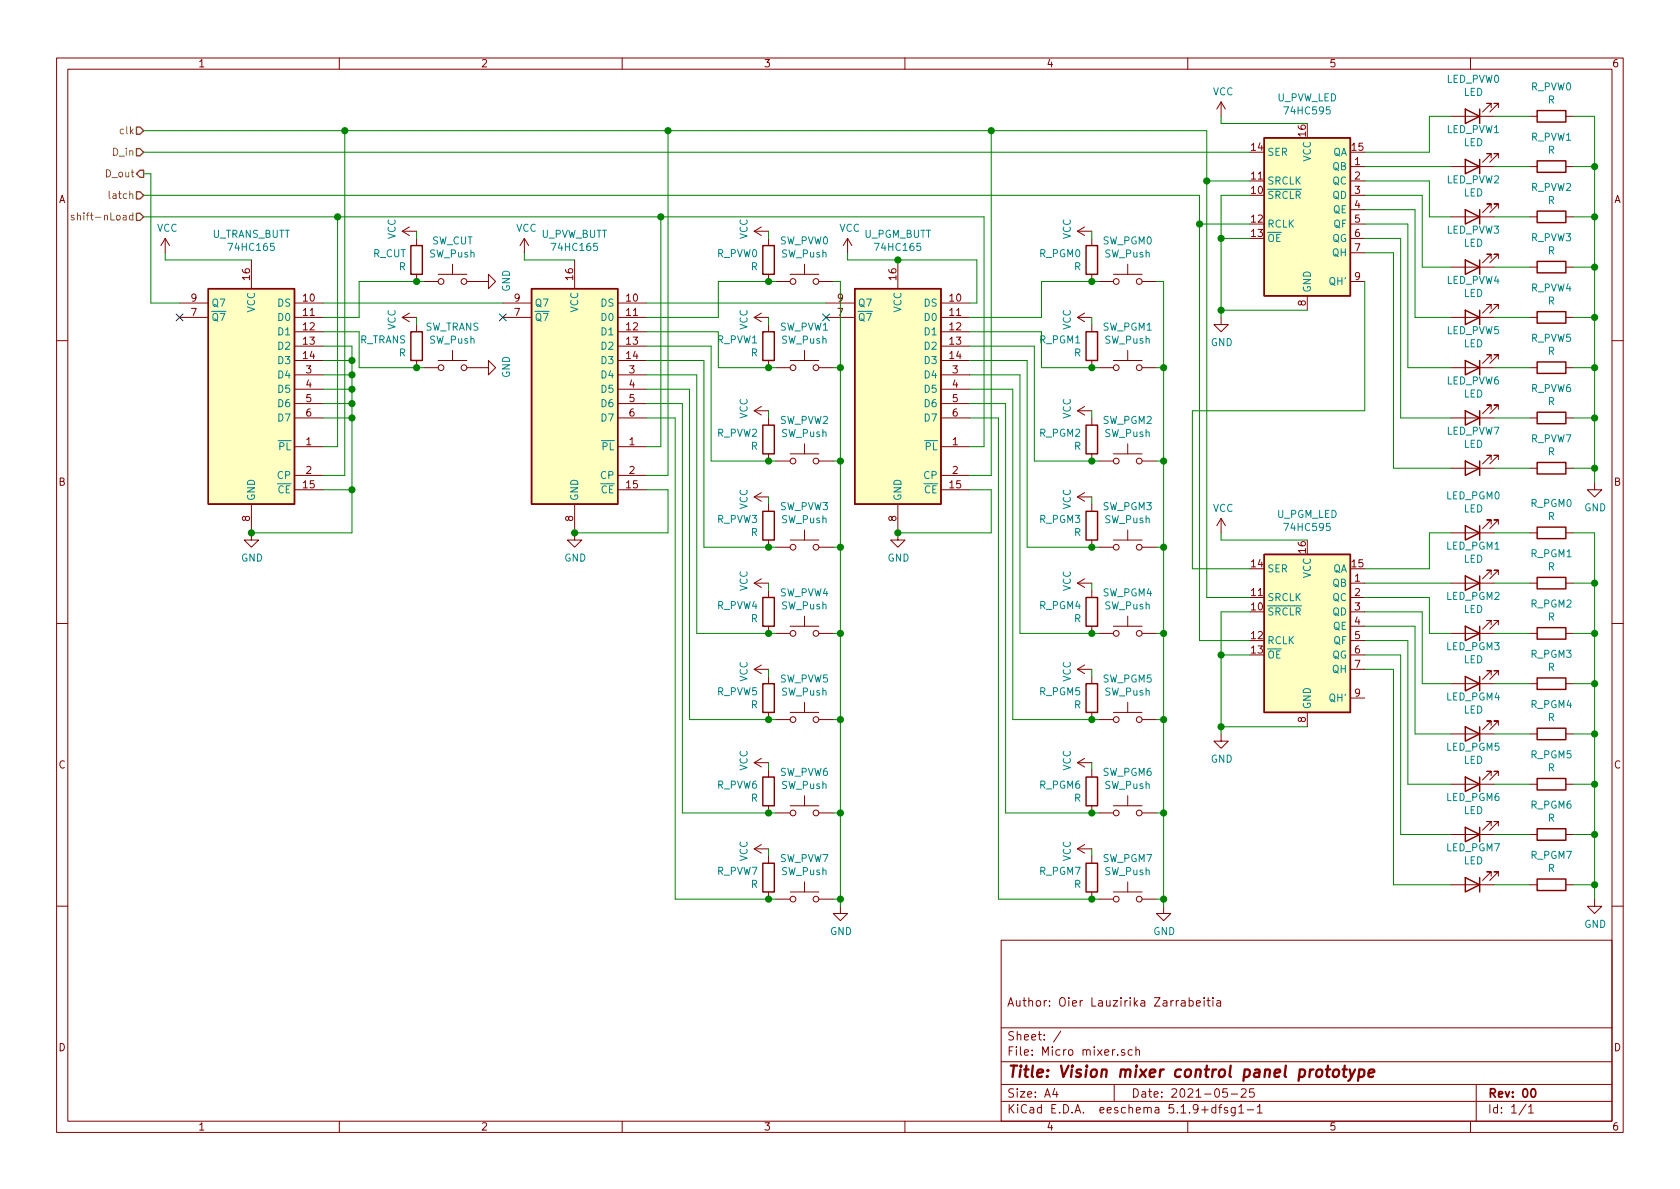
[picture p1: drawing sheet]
<svg xmlns="http://www.w3.org/2000/svg" width="297mm" height="210mm" viewBox="0 0 297 210" stroke-linecap="round" stroke-linejoin="round" font-family="sans-serif">
<g fill="none" stroke="#840000" stroke-width=".18">
<path d="M10 10.3h277v189.9h-277zM12 12.2h273v186.1h-273zM60 10.3v1.9M110 10.3v1.9M160 10.3v1.9M210 10.3v1.9M215.9 18v2.6M215.9 18l-.8 1.3M215.9 18l.8 1.3M260 10.3v1.9M263.7 19v-.7h-.8h.8l-1.6 1.5M264.9 19v-.7h-.7h.7l-1.5 1.5"/>
<path d="M238.8 29.5h2.5M238.8 32h2.5M238.8 34.5h2.5M238.8 37.1h2.5M238.8 39.6h2.5M256.5 29.5h7.7M256.5 20.6h7.7M256.5 38.3h7.7M263.7 27.9v-.7h-.8h.8l-1.6 1.5M263.7 36.8v-.7h-.8h.8l-1.6 1.5M264.9 27.9v-.7h-.7h.7l-1.5 1.5M264.9 36.8v-.7h-.7h.7l-1.5 1.5"/>
<path d="M270.5 29.5h1.3M270.5 20.6h1.3M270.5 38.3h1.3M276.9 29.5h1.2M276.9 20.6h1.2M276.9 38.3h1.2M29.2 42.2l-.8 1.2M29.2 42.2v2.5M29.2 42.2l.8 1.2M31.7 53.6h5.1M31.7 56.1h5.1M44.4 46v5"/>
<path d="M52.1 53.6h5M52.1 56.1h5M52.1 58.7h5M71.1 56.1h2.6M71.1 40.9h2.6M71.1 40.9l1.3 .8M71.1 56.1l1.3 .8M72.4 40.1l-1.3 .8M72.4 55.4l-1.3 .7M73.7 42.2v1.2M73.7 48.5v1.3M73.7 57.4v1.3"/>
<path d="M74.9 49.8h2.6M77.5 48.5h5M80 46.7v1.8M82.5 49.8h3.9v-1.3l1.2 1.3-1.2 1.2v-1.2M88.9 53.6h5.1M88.9 56.1h5.1M92.7 42.2l-.8 1.2M92.7 42.2v2.5M92.7 42.2l.8 1.2M101.6 46v5M109.2 53.6h5.1M109.2 56.1h5.1"/>
<path d="M109.2 58.7h5.1M133.3 56.1h2.6M133.3 40.9l1.3 .8M133.3 40.9h2.6M133.3 56.1l1.3 .8M134.6 40.1l-1.3 .8M134.6 55.4l-1.3 .7M135.9 42.2v1.2M135.9 48.5v1.3M135.9 57.4v1.3M137.2 49.8h2.5M139.7 48.5h5.1"/>
<path d="M142.2 46.7v1.8M144.8 49.8h2.5M146 53.6h5.1M146 56.1h5.1M149.9 42.2l-.8 1.2M149.9 42.2v2.5M149.9 42.2l.7 1.2M158.7 46v5M166.4 53.6h5M166.4 56.1h5M166.4 58.7h5M190.5 56.1h2.5"/>
<path d="M190.5 40.9h2.5M190.5 40.9l1.3 .8M190.5 56.1l1.3 .8M191.8 40.1l-1.3 .8M191.8 55.4l-1.3 .7M193 42.2v1.2M193 48.5v1.3M193 57.4v1.3M194.3 49.8h2.5M196.8 48.5h5.1M199.4 46.7v1.8M201.9 49.8h2.6"/>
<path d="M215.9 56.1v1.3h1.3l-1.3 1.3-1.3-1.3h1.3M231.1 52.3v2.6M238.8 42.2h2.5M238.8 44.7h2.5M238.8 49.8h2.5M256.5 56.1h7.7M256.5 47.2h7.7M263.7 54.6v-.8h-.8h.8l-1.6 1.6M263.7 45.7v-.7h-.8h.8l-1.6 1.5M264.9 54.6v-.8h-.7h.7l-1.5 1.6M264.9 45.7v-.7h-.7h.7l-1.5 1.5M270.5 56.1h1.3"/>
<path d="M270.5 47.2h1.3M276.9 56.1h1.2M276.9 47.2h1.2M10 60.2h2M52.1 79h5M52.1 61.2h5M52.1 63.7h5M52.1 66.3h5M52.1 68.8h5M52.1 71.4h5M52.1 73.9h5M73.7 63.7v1.3"/>
<path d="M74.9 65h2.6M77.5 63.7h5M80 62v1.7M82.5 65h3.9v-1.3l1.2 1.3-1.2 1.3v-1.3M109.2 79h5.1M109.2 61.2h5.1M109.2 63.7h5.1M109.2 66.3h5.1M109.2 68.8h5.1M109.2 71.4h5.1M109.2 73.9h5.1M133.3 72.6l1.3 .8"/>
<path d="M133.3 72.6h2.6M134.6 71.9l-1.3 .7M135.9 63.7v1.3M135.9 73.9v1.3M137.2 65h2.5M139.7 63.7h5.1M142.2 62v1.7M142.2 78.5v1.8M144.8 65h2.5M166.4 79h5M166.4 61.2h5M166.4 63.7h5"/>
<path d="M166.4 66.3h5M166.4 68.8h5M166.4 71.4h5M166.4 73.9h5M190.5 72.6h2.5M190.5 72.6l1.3 .8M191.8 71.9l-1.3 .7M193 63.7v1.3M193 73.9v1.3M194.3 65h2.5M196.8 63.7h5.1M199.4 62v1.7"/>
<path d="M199.4 78.5v1.8M201.9 65h2.6M256.5 73.9h7.7M256.5 65h7.7M263.7 72.4v-.8h-.8h.8l-1.6 1.5M263.7 63.5v-.8h-.8h.8l-1.6 1.6M264.9 72.4v-.8h-.7h.7l-1.5 1.5M264.9 63.5v-.8h-.7h.7l-1.5 1.6M270.5 73.9h1.3M270.5 65h1.3M276.9 73.9h1.2M276.9 65h1.2"/>
<path d="M285 60.2h2M44.4 89.1v6.4h1.3l-1.3 1.3-1.2-1.3h1.2M52.1 86.6h5M52.1 84.1h5M101.6 89.1v6.4h1.3l-1.3 1.3-1.3-1.3h1.3M109.2 86.6h5.1M109.2 84.1h5.1M133.3 87.9h2.6M133.3 87.9l1.3 .7M134.6 87.1l-1.3 .8M135.9 80.3v1.2M135.9 89.1v1.3"/>
<path d="M135.9 95.5v1.3M137.2 81.5h2.5M137.2 96.8h2.5M139.7 80.3h5.1M139.7 95.5h5.1M142.2 93.7v1.8M144.8 81.5h2.5M144.8 96.8h2.5M158.7 89.1v6.4h1.3l-1.3 1.3-1.2-1.3h1.2M166.4 86.6h5M166.4 84.1h5M190.5 87.9h2.5"/>
<path d="M190.5 87.9l1.3 .7M191.8 87.1l-1.3 .8M193 80.3v1.2M193 89.1v1.3M193 95.5v1.3M194.3 81.5h2.5M194.3 96.8h2.5M196.8 80.3h5.1M196.8 95.5h5.1M199.4 93.7v1.8M201.9 81.5h2.6M201.9 96.8h2.6"/>
<path d="M215.9 91.7l-.8 1.3M215.9 91.7v2.5M215.9 91.7l.8 1.3M256.5 94.2h7.7M256.5 82.8h7.7M263.7 92.7v-.8h-.8h.8l-1.6 1.6M263.7 81.3v-.8h-.8h.8l-1.6 1.5M264.9 92.7v-.8h-.7h.7l-1.5 1.6M264.9 81.3v-.8h-.7h.7l-1.5 1.5M270.5 94.2h1.3M270.5 82.8h1.3M276.9 94.2h1.2"/>
<path d="M276.9 82.8h1.2M281.9 85.3v1.3h1.3l-1.3 1.3-1.2-1.3h1.2M10 110.3h2M133.3 103.1h2.6M133.3 103.1l1.3 .8M133.3 118.4h2.6M133.3 118.4l1.3 .7M134.6 102.4l-1.3 .7M134.6 117.6l-1.3 .8M135.9 104.4v1.3M135.9 110.7v1.3M135.9 119.6v1.3"/>
<path d="M137.2 112h2.5M139.7 110.7h5.1M142.2 109v1.7M144.8 112h2.5M190.5 103.1h2.5M190.5 118.4h2.5M190.5 118.4l1.3 .7M190.5 103.1l1.3 .8M191.8 117.6l-1.3 .8M191.8 102.4l-1.3 .7M193 104.4v1.3M193 110.7v1.3"/>
<path d="M193 119.6v1.3M194.3 112h2.5M196.8 110.7h5.1M199.4 109v1.7M201.9 112h2.6M238.8 103.1h2.5M238.8 110.7h2.5M238.8 118.4h2.5M238.8 105.7h2.5M238.8 108.2h2.5M238.8 113.3h2.5M238.8 115.8h2.5"/>
<path d="M256.5 103.1h7.7M256.5 112h7.7M263.7 119.4v-.8h-.8h.8l-1.6 1.5M263.7 110.5v-.8h-.8h.8l-1.6 1.5M263.7 101.6v-.8h-.8h.8l-1.6 1.6M264.9 119.4v-.8h-.7h.7l-1.5 1.5M264.9 110.5v-.8h-.7h.7l-1.5 1.5M264.9 101.6v-.8h-.7h.7l-1.5 1.6M270.5 103.1h1.3M270.5 112h1.3M276.9 103.1h1.2M276.9 112h1.2"/>
<path d="M285 110.3h2M133.3 134.9l1.3 .7M133.3 134.9h2.6M134.6 134.1l-1.3 .8M135.9 126v1.2M135.9 136.1v1.3M137.2 127.2h2.5M139.7 126h5.1M142.2 124.2v1.8M144.8 127.2h2.5M190.5 134.9h2.5M190.5 134.9l1.3 .7"/>
<path d="M191.8 134.1l-1.3 .8M193 126v1.2M193 136.1v1.3M194.3 127.2h2.5M196.8 126h5.1M199.4 124.2v1.8M201.9 127.2h2.6M215.9 129.8v1.3h1.3l-1.3 1.2-1.3-1.2h1.3M231.1 126v2.5M238.8 123.4h2.5M256.5 138.7h7.7M256.5 129.8h7.7"/>
<path d="M256.5 120.9h7.7M263.7 137.2v-.8h-.8h.8l-1.6 1.5M263.7 128.3v-.8h-.8h.8l-1.6 1.5M264.9 137.2v-.8h-.7h.7l-1.5 1.5M264.9 128.3v-.8h-.7h.7l-1.5 1.5M270.5 138.7h1.3M270.5 129.8h1.3M270.5 120.9h1.3M276.9 138.7h1.2M276.9 129.8h1.2M276.9 120.9h1.2M133.3 150.1h2.6"/>
<path d="M133.3 150.1l1.3 .8M134.6 149.3l-1.3 .8M135.9 142.5v1.3M135.9 151.4v1.2M135.9 157.7v1.3M137.2 143.8h2.5M137.2 159h2.5M139.7 142.5h5.1M139.7 157.7h5.1M142.2 140.7v1.8M142.2 156v1.7M144.8 143.8h2.5"/>
<path d="M144.8 159h2.5M190.5 150.1h2.5M190.5 150.1l1.3 .8M191.8 149.3l-1.3 .8M193 142.5v1.3M193 151.4v1.2M193 157.7v1.3M194.3 143.8h2.5M194.3 159h2.5M196.8 142.5h5.1M196.8 157.7h5.1M199.4 140.7v1.8"/>
<path d="M199.4 156v1.7M201.9 143.8h2.6M201.9 159h2.6M256.5 156.5h7.7M256.5 147.6h7.7M263.7 154.9v-.7h-.8h.8l-1.6 1.5M263.7 146v-.7h-.8h.8l-1.6 1.5M264.9 154.9v-.7h-.7h.7l-1.5 1.5M264.9 146v-.7h-.7h.7l-1.5 1.5M270.5 156.5h1.3M270.5 147.6h1.3M276.9 156.5h1.2"/>
<path d="M276.9 147.6h1.2M281.9 159v1.3h1.3l-1.3 1.2-1.2-1.2h1.2M10 160.2h2M148.6 160.3v1.2h1.3l-1.3 1.3-1.3-1.3h1.3M177 166.3h108v32h-108zM205.7 160.3v1.2h1.3l-1.3 1.3-1.2-1.3h1.2M208.9 177h.6v.9M209.5 177.3l-.5 .1-.2 .2 .2 .3 .5-.1M210.3 177l.4-.1 .3 .3-.1 .6-.2 .1-.4-.1M210.3 176.4v1.5M211.5 177.4l.7-.1v-.3l-.4-.1-.3 .2 .1 .7h.6M212.9 176.4v.2"/>
<path d="M212.9 176.9v1M213.4 176.9h.6M213.6 176.4v1.3l.4 .2M214.5 176.4v.2M214.5 176.9v1M215.2 177h.5l.1 .9M215.8 177.3l-.5 .1-.2 .2 .1 .2 .1 .1 .5-.1M285 160.2h2M60 198.3v1.9M110 198.3v1.9M160 198.3v1.9M177 194.8h108"/>
<path d="M177 191.8h108M177 187.8h108M177 181.8h108M186.5 192.5l-.4 1h1M186.8 193v1M187.6 182.3l-1.3 2M197 191.8v3M198.8 185.7l-.3-.1-.2 .2v.2l.5 .2v.3h-.5M200.2 185.7l-.4-.1-.3 .3v.6l.3 .1 .4-.1M200.8 185.7l.2-.1 .4 .1 .1 .9M200.8 185.1v1.5M210 198.3v1.9"/>
<path d="M215 195.9l-.5-.1-.3 .3 .1 .6 .2 .1 .5-.1M215 195.3v1.5M215.5 195.8h.5M216 195.3l-.3 .2v1.3M217 192.5h-.7l-.1 .7 .2-.1 .5 .1 .1 .2v.5l-.2 .1-.6-.1M217 195.9l-.3-.1-.2 .2v.3l.5 .1v.3h-.5M217.7 193.5h1.1M218.4 195.8v1.2l-.3 .3h-.3M218.4 195.9l-.4-.1-.3 .3 .1 .6h.6M219 195.8l.5-.5v1.5M219 196.8h.9M219.5 192.7l.2-.2h.3l.3 .2v.3v.2l-.9 .8h.9"/>
<path d="M220.5 196.3h1.2M221.7 192.5h-.7l-.1 .7 .2-.1 .5 .1 .2 .2-.1 .5-.2 .1-.6-.1M222.3 195.8l.4-.5v1.5M222.3 196.8h.9M260 198.3v1.9M261 191.8v6.5M269.8 195.2l-1.2 2M270.3 195.8l.4-.5v1.5M270.3 196.8h.8"/>
<circle cx="78" cy="49.8" r=".51"/>
<circle cx="82" cy="49.8" r=".51"/>
<circle cx="140.2" cy="49.8" r=".51"/>
<circle cx="144.3" cy="49.8" r=".51"/>
<circle cx="197.4" cy="49.8" r=".51"/>
<circle cx="201.4" cy="49.8" r=".51"/>
<circle cx="78" cy="65" r=".51"/>
<circle cx="82" cy="65" r=".51"/>
<circle cx="140.2" cy="65" r=".51"/>
<circle cx="144.3" cy="65" r=".51"/>
<circle cx="197.4" cy="65" r=".51"/>
<circle cx="201.4" cy="65" r=".51"/>
<circle cx="140.2" cy="81.5" r=".51"/>
<circle cx="140.2" cy="96.8" r=".51"/>
<circle cx="144.3" cy="81.5" r=".51"/>
<circle cx="144.3" cy="96.8" r=".51"/>
<circle cx="197.4" cy="96.8" r=".51"/>
<circle cx="197.4" cy="81.5" r=".51"/>
<circle cx="201.4" cy="81.5" r=".51"/>
<circle cx="201.4" cy="96.8" r=".51"/>
<circle cx="140.2" cy="112" r=".51"/>
<circle cx="144.3" cy="112" r=".51"/>
<circle cx="197.4" cy="112" r=".51"/>
<circle cx="201.4" cy="112" r=".51"/>
<circle cx="140.2" cy="127.2" r=".51"/>
<circle cx="144.3" cy="127.2" r=".51"/>
<circle cx="197.4" cy="127.2" r=".51"/>
<circle cx="201.4" cy="127.2" r=".51"/>
<circle cx="140.2" cy="143.8" r=".51"/>
<circle cx="140.2" cy="159" r=".51"/>
<circle cx="144.3" cy="143.8" r=".51"/>
<circle cx="144.3" cy="159" r=".51"/>
<circle cx="197.4" cy="159" r=".51"/>
<circle cx="197.4" cy="143.8" r=".51"/>
<circle cx="201.4" cy="159" r=".51"/>
<circle cx="201.4" cy="143.8" r=".51"/>
</g>
<path d="M270.9 192.6l.1-.1a.81 .81 0 0 1 .6 .6 .81 .81 0 0 1-.3 .8l-.1 .1a.8 .8 0 0 1-.6-.6 .8 .8 0 0 1 .3-.8z" fill="none" stroke="#840000" stroke-width=".3"/>
<path d="M234.4 189.1h.8M235.8 189.3a.54 .54 0 0 1 .6-.2 .54 .54 0 0 1 .4 .4l-.1 .6a.56 .56 0 0 1-.5 .4 .56 .56 0 0 1-.6-.4zM237.4 189.1h.8M237.8 188.4l-.3 1.8 .1 .1 .4 .1M238.6 189.1l.3 1.3M239.6 189.1l-.9 1.8-.3 .2M240.3 189.2a.68 .68 0 0 1 .9 .1v.8a.66 .66 0 0 1-1 .2M240.4 189.1l-.3 2M242 189.8l1-.2-.1-.4h-.7l-.3 1 .3 .2 .6-.1" fill="none" stroke="#840000" stroke-width=".41"/>
<g fill="none" stroke="#840000" stroke-width=".25">
<path d="M259.1 19.3l2.5 1.3-2.5 1.2zM261.6 19.3v2.5M271.8 19.6h5.1v2h-5.1zM223.5 24.4h15.3v27.9h-15.3zM259.1 28.2l2.5 1.3-2.5 1.2zM259.1 37.1l2.5 1.2-2.5 1.3zM261.6 28.2v2.5M261.6 37.1v2.5M271.8 37.3h5.1v2.1h-5.1zM271.8 28.4h5.1v2.1h-5.1zM36.8 51h15.3v38.1h-15.3zM72.6 43.4h2.1v5.1h-2.1z"/>
<path d="M72.6 58.7h2.1v5h-2.1zM94 51h15.2v38.1h-15.2zM134.9 58.7h2v5h-2zM134.9 43.4h2v5.1h-2zM151.1 51h15.3v38.1h-15.3zM192 43.4h2.1v5.1h-2.1zM192 58.7h2.1v5h-2.1zM259.1 54.9l2.5 1.2-2.5 1.3zM259.1 46l2.5 1.2-2.5 1.3zM261.6 46v2.5M261.6 54.9v2.5M271.8 46.2h5.1v2.1h-5.1z"/>
<path d="M271.8 55.1h5.1v2h-5.1zM134.9 75.2h2v5.1h-2zM192 75.2h2.1v5.1h-2.1zM259.1 72.6l2.5 1.3-2.5 1.3zM259.1 63.7l2.5 1.3-2.5 1.3zM261.6 63.7v2.6M261.6 72.6v2.6M271.8 64h5.1v2h-5.1zM271.8 72.9h5.1v2h-5.1zM134.9 90.4h2v5.1h-2zM192 90.4h2.1v5.1h-2.1zM223.5 98h15.3v28h-15.3z"/>
<path d="M259.1 93l2.5 1.2-2.5 1.3zM259.1 81.5l2.5 1.3-2.5 1.3zM261.6 81.5v2.6M261.6 93v2.5M271.8 93.2h5.1v2h-5.1zM271.8 81.8h5.1v2h-5.1zM134.9 105.7h2v5h-2zM192 105.7h2.1v5h-2.1zM259.1 119.6l2.5 1.3-2.5 1.3zM259.1 110.7l2.5 1.3-2.5 1.3zM259.1 101.8l2.5 1.3-2.5 1.3zM261.6 101.8v2.6"/>
<path d="M261.6 110.7v2.6M261.6 119.6v2.6M271.8 102.1h5.1v2h-5.1zM271.8 119.9h5.1v2h-5.1zM271.8 111h5.1v2h-5.1zM134.9 137.4h2v5.1h-2zM134.9 120.9h2v5.1h-2zM192 120.9h2.1v5.1h-2.1zM192 137.4h2.1v5.1h-2.1zM259.1 137.4l2.5 1.3-2.5 1.2zM259.1 128.5l2.5 1.3-2.5 1.3zM261.6 128.5v2.6"/>
<path d="M261.6 137.4v2.5M271.8 137.7h5.1v2h-5.1zM271.8 128.8h5.1v2h-5.1zM134.9 152.6h2v5.1h-2zM192 152.6h2.1v5.1h-2.1zM259.1 155.2l2.5 1.3-2.5 1.2zM259.1 146.3l2.5 1.3-2.5 1.2zM261.6 146.3v2.5M261.6 155.2v2.5M271.8 155.4h5.1v2.1h-5.1zM271.8 146.6h5.1v2h-5.1z"/>
</g>
<g fill="#ffffc2" stroke="#ffffc2" stroke-width=".18">
<path d="M223.5 24.4h15.3v27.9h-15.3z"/>
<path d="M151.1 51h15.3v38.1h-15.3z"/>
<path d="M94 51h15.2v38.1h-15.2z"/>
<path d="M36.8 51h15.3v38.1h-15.3z"/>
<path d="M223.5 98h15.3v28h-15.3z"/>
</g>
<g fill="none" stroke="#008400" stroke-width=".18">
<path d="M25.4 38.3h148.6v40.7h-2.6M25.4 23.1h188v82.6h7.6M25.4 34.5h186.7v78.8h8.9M25.4 30.7h1.3v22.9h5M25.4 26.9h195.6M59.7 38.3v40.7h-2.6M61 23.1v61h-3.9M116.8 38.3v40.7h-2.5M118.1 23.1v61h-3.8M175.3 23.1v61h-3.9M212.1 39.6h8.9M213.4 32h7.6"/>
<path d="M215.9 20.6v1.2h15.2M221 34.5h-5.1v21.6M241.3 39.6h7.6v25.4h7.6M241.3 34.5h10.2v12.7h5M241.3 37.1h8.9v19h6.3M241.3 32h11.4v6.3h3.8M241.3 29.5h15.2M256.5 20.6h-3.8v6.3h-11.4M264.2 38.3h6.3M264.2 29.5h6.3M264.2 20.6h6.3M278.1 38.3h3.8"/>
<path d="M278.1 29.5h3.8M278.1 20.6h3.8v64.7M29.2 44.7v1.3h15.2M57.1 58.7h6.4v6.3h11.4M57.1 53.6h31.8M73.7 40.9v1.3M73.7 56.1v1.3M74.9 49.8h-11.4v6.3h-6.4M92.7 44.7v1.3h8.9M114.3 58.7h12.7v6.3h10.2M114.3 53.6h31.7M135.9 40.9v1.3"/>
<path d="M135.9 56.1v1.3M137.2 49.8h-10.2v6.3h-12.7M147.3 49.8h1.3v110.5M149.9 44.7v1.3h22.8v7.6h-1.3M171.4 58.7h12.7v6.3h10.2M193 40.9v1.3M193 56.1v1.3M194.3 49.8h-10.2v6.3h-12.7M204.5 49.8h1.2v110.5M215.9 42.2h5.1M215.9 54.9h15.2M241.3 49.8v22.8h-30.5v28h10.2"/>
<path d="M241.3 42.2h6.3v31.7h8.9M241.3 44.7h5.1v38.1h10.1M264.2 56.1h6.3M264.2 47.2h6.3M278.1 56.1h3.8M278.1 47.2h3.8M57.1 68.8h5.1M57.1 66.3h5.1M57.1 61.2h5.1v33h-17.8M57.1 63.7h5.1M57.1 73.9h5.1M57.1 71.4h5.1"/>
<path d="M114.3 66.3h8.9v45.7h14M114.3 63.7h10.2v33.1h12.7M114.3 61.2h11.4v20.3h11.5M114.3 68.8h7.6v58.4h15.3M114.3 73.9h5.1v85.1h17.8M114.3 71.4h6.3v72.4h16.6M135.9 72.6v1.3M147.3 65h1.3M171.4 66.3h8.9v45.7h14M171.4 61.2h11.5v20.3h11.4M171.4 63.7h10.2v33.1h12.7M171.4 68.8h7.7v58.4h15.2"/>
<path d="M171.4 73.9h5.1v85.1h17.8M171.4 71.4h6.4v72.4h16.5M193 72.6v1.3M204.5 65h1.2M264.2 65h6.3M264.2 73.9h6.3M278.1 65h3.8M278.1 73.9h3.8M57.1 86.6h5.1M114.3 86.6h3.8v7.6h-16.5M135.9 87.9v1.2M147.3 96.8h1.3"/>
<path d="M147.3 81.5h1.3M171.4 86.6h3.9v7.6h-16.6M193 87.9v1.2M204.5 96.8h1.2M204.5 81.5h1.2M215.9 94.2v1.3h15.2M256.5 94.2h-3.8v6.4h-11.4M264.2 94.2h6.3M264.2 82.8h6.3M278.1 94.2h3.8v64.8M278.1 82.8h3.8M135.9 103.1v1.3"/>
<path d="M135.9 118.4v1.2M147.3 112h1.3M193 103.1v1.3M193 118.4v1.2M204.5 112h1.2M215.9 115.8h5.1M221 108.2h-5.1v21.6M241.3 105.7h11.4v6.3h3.8M241.3 113.3h7.6v25.4h7.6M241.3 110.7h8.9v19.1h6.3M241.3 108.2h10.2v12.7h5M241.3 103.1h15.2"/>
<path d="M241.3 115.8h6.3v31.8h8.9M241.3 118.4h5.1v38.1h10.1M264.2 112h6.3M264.2 103.1h6.3M278.1 112h3.8M278.1 103.1h3.8M135.9 134.9v1.2M147.3 127.2h1.3M193 134.9v1.2M204.5 127.2h1.2M215.9 128.5h15.2M264.2 129.8h6.3"/>
<path d="M264.2 120.9h6.3M264.2 138.7h6.3M278.1 129.8h3.8M278.1 120.9h3.8M278.1 138.7h3.8M135.9 150.1v1.3M147.3 159h1.3M147.3 143.8h1.3M193 150.1v1.3M204.5 159h1.2M204.5 143.8h1.2M264.2 147.6h6.3"/>
<path d="M264.2 156.5h6.3M278.1 147.6h3.8M278.1 156.5h3.8"/>
</g>
<path d="M24.1 26.3h.7l.6 .6-.6 .7h-.7zM24.1 22.5h.7l.6 .6-.6 .6h-.7zM24.1 33.9h.7l.6 .6-.6 .7h-.7zM24.1 37.7h.7l.6 .6-.6 .7h-.7zM24.8 30.1h.6v1.3h-.6l-.7-.7z" fill="none" stroke="#848400" stroke-width=".25"/>
<path d="M13.1 38.1h-.3l-.2 .1v.2l.5 .2v.3h-.5" fill="none" stroke="#848400" stroke-width=".18"/>
<g fill="#008400" stroke="#008400" stroke-width=".25">
<circle cx="281.9" cy="82.8" r=".51"/>
<circle cx="62.2" cy="73.9" r=".51"/>
<circle cx="281.9" cy="103.1" r=".51"/>
<circle cx="158.8" cy="94.2" r=".51"/>
<circle cx="281.9" cy="112" r=".51"/>
<circle cx="281.9" cy="120.9" r=".51"/>
<circle cx="281.9" cy="129.8" r=".51"/>
<circle cx="281.9" cy="138.7" r=".51"/>
<circle cx="281.9" cy="147.6" r=".51"/>
<circle cx="281.9" cy="156.5" r=".51"/>
<circle cx="44.5" cy="94.2" r=".51"/>
<circle cx="62.2" cy="63.7" r=".51"/>
<circle cx="62.2" cy="66.3" r=".51"/>
<circle cx="62.2" cy="68.8" r=".51"/>
<circle cx="62.2" cy="71.4" r=".51"/>
<circle cx="193" cy="112" r=".51"/>
<circle cx="116.8" cy="38.3" r=".51"/>
<circle cx="281.9" cy="73.9" r=".51"/>
<circle cx="175.3" cy="23.1" r=".51"/>
<circle cx="281.9" cy="65" r=".51"/>
<circle cx="281.9" cy="56.1" r=".51"/>
<circle cx="281.9" cy="47.2" r=".51"/>
<circle cx="281.9" cy="38.3" r=".51"/>
<circle cx="158.8" cy="46" r=".51"/>
<circle cx="193" cy="127.2" r=".51"/>
<circle cx="281.9" cy="29.5" r=".51"/>
<circle cx="215.9" cy="128.5" r=".51"/>
<circle cx="215.9" cy="115.8" r=".51"/>
<circle cx="193" cy="143.8" r=".51"/>
<circle cx="215.9" cy="42.2" r=".51"/>
<circle cx="215.9" cy="54.9" r=".51"/>
<circle cx="193" cy="159" r=".51"/>
<circle cx="205.7" cy="112" r=".51"/>
<circle cx="148.6" cy="112" r=".51"/>
<circle cx="148.6" cy="143.8" r=".51"/>
<circle cx="205.7" cy="127.2" r=".51"/>
<circle cx="148.6" cy="127.2" r=".51"/>
<circle cx="148.6" cy="159" r=".51"/>
<circle cx="205.7" cy="143.8" r=".51"/>
<circle cx="135.9" cy="65" r=".51"/>
<circle cx="135.9" cy="49.8" r=".51"/>
<circle cx="62.2" cy="86.6" r=".51"/>
<circle cx="135.9" cy="81.5" r=".51"/>
<circle cx="135.9" cy="96.8" r=".51"/>
<circle cx="205.7" cy="96.8" r=".51"/>
<circle cx="135.9" cy="143.8" r=".51"/>
<circle cx="135.9" cy="159" r=".51"/>
<circle cx="205.7" cy="81.5" r=".51"/>
<circle cx="101.6" cy="94.2" r=".51"/>
<circle cx="205.7" cy="65" r=".51"/>
<circle cx="148.6" cy="96.8" r=".51"/>
<circle cx="193" cy="96.8" r=".51"/>
<circle cx="73.7" cy="49.8" r=".51"/>
<circle cx="73.7" cy="65" r=".51"/>
<circle cx="193" cy="81.5" r=".51"/>
<circle cx="61" cy="23.1" r=".51"/>
<circle cx="118.1" cy="23.1" r=".51"/>
<circle cx="59.7" cy="38.3" r=".51"/>
<circle cx="193" cy="49.8" r=".51"/>
<circle cx="213.4" cy="32" r=".51"/>
<circle cx="212.1" cy="39.6" r=".51"/>
<circle cx="135.9" cy="112" r=".51"/>
<circle cx="193" cy="65" r=".51"/>
<circle cx="135.9" cy="127.2" r=".51"/>
<circle cx="148.6" cy="65" r=".51"/>
<circle cx="148.6" cy="81.5" r=".51"/>
<circle cx="205.7" cy="159" r=".51"/>
</g>
<path d="M31.1 55.5l1.3 1.2M32.4 55.5l-1.3 1.2M88.3 55.5l1.2 1.2M89.5 55.5l-1.2 1.2M145.4 55.5l1.3 1.2M146.7 55.5l-1.3 1.2" fill="none" stroke="#000084" stroke-width=".18"/>
<text font-size="2.8" fill="#840000" x="178" y="190.5">Title: Vision mixer control panel prototype</text>
<g font-size="2.1" fill="#840000">
<text x="178" y="178">Author: Oier Lauzirika Zarrabeitia</text>
<text x="178" y="184">Sheet: /</text>
<text x="178" y="186.7">File: Micro mixer.sch</text>
<text x="178" y="196.9">KiCad E.D.A. eeschema 5.1.9+dfsg1-1</text>
<text x="178" y="194.1">Size: A4</text>
<text x="200" y="194.1">Date: 2021-05-25</text>
<text x="263" y="194.1">Rev: 00</text>
<text x="263" y="196.9">Id: 1/1</text>
</g>
<g font-size="1.8" fill="#840000">
<text x="35" y="11.9">1</text>
<text x="85" y="11.9">2</text>
<text x="135" y="11.9">3</text>
<text x="185" y="11.9">4</text>
<text x="235" y="11.9">5</text>
<text x="285" y="11.9">6</text>
<text x="221.3" y="26.7">14</text>
<text x="230.9" y="24.1" transform="rotate(-90 230.9 24.1)">16</text>
<text x="239.1" y="26.7">15</text>
<text x="239.5" y="29.2">1</text>
<text x="10.4" y="35.9">A</text>
<text x="221.3" y="34.3">10</text>
<text x="221.3" y="31.7">11</text>
<text x="239.5" y="31.7">2</text>
<text x="239.5" y="34.3">3</text>
<text x="285.4" y="35.9">A</text>
<text x="221.3" y="39.4">12</text>
<text x="221.3" y="41.9">13</text>
<text x="239.5" y="36.8">4</text>
<text x="239.5" y="39.4">5</text>
<text x="239.5" y="41.9">6</text>
<text x="239.5" y="44.4">7</text>
<text x="33.8" y="53.3">9</text>
<text x="44.2" y="49.5" transform="rotate(-90 44.2 49.5)">16</text>
<text x="53.6" y="53.3">10</text>
<text x="91" y="53.3">9</text>
<text x="101.3" y="49.5" transform="rotate(-90 101.3 49.5)">16</text>
<text x="110.8" y="53.3">10</text>
<text x="148.1" y="53.3">9</text>
<text x="158.5" y="49.5" transform="rotate(-90 158.5 49.5)">16</text>
<text x="167.9" y="53.3">10</text>
<text x="239.5" y="49.5">9</text>
<text x="33.8" y="55.9">7</text>
<text x="53.6" y="55.9">11</text>
<text x="53.6" y="58.4">12</text>
<text x="91" y="55.9">7</text>
<text x="110.8" y="55.9">11</text>
<text x="110.8" y="58.4">12</text>
<text x="148.1" y="55.9">7</text>
<text x="167.9" y="55.9">11</text>
<text x="167.9" y="58.4">12</text>
<text x="230.9" y="54.1" transform="rotate(-90 230.9 54.1)">8</text>
<text x="53.6" y="61">13</text>
<text x="53.6" y="63.5">14</text>
<text x="110.8" y="61">13</text>
<text x="110.8" y="63.5">14</text>
<text x="167.9" y="61">13</text>
<text x="167.9" y="63.5">14</text>
<text x="54.1" y="66">3</text>
<text x="54.1" y="68.6">4</text>
<text x="54.1" y="71.1">5</text>
<text x="111.3" y="66">3</text>
<text x="111.3" y="68.6">4</text>
<text x="111.3" y="71.1">5</text>
<text x="168.4" y="66">3</text>
<text x="168.4" y="68.6">4</text>
<text x="168.4" y="71.1">5</text>
<text x="54.1" y="73.7">6</text>
<text x="111.3" y="73.7">6</text>
<text x="168.4" y="73.7">6</text>
<text x="54.1" y="78.7">1</text>
<text x="54.1" y="83.8">2</text>
<text x="111.3" y="78.7">1</text>
<text x="111.3" y="83.8">2</text>
<text x="168.4" y="78.7">1</text>
<text x="168.4" y="83.8">2</text>
<text x="10.4" y="85.9">B</text>
<text x="53.6" y="86.4">15</text>
<text x="110.8" y="86.4">15</text>
<text x="167.9" y="86.4">15</text>
<text x="285.4" y="85.9">B</text>
<text x="44.2" y="92.2" transform="rotate(-90 44.2 92.2)">8</text>
<text x="101.3" y="92.2" transform="rotate(-90 101.3 92.2)">8</text>
<text x="158.5" y="92.2" transform="rotate(-90 158.5 92.2)">8</text>
<text x="221.3" y="100.3">14</text>
<text x="230.9" y="97.7" transform="rotate(-90 230.9 97.7)">16</text>
<text x="239.1" y="100.3">15</text>
<text x="221.3" y="107.9">10</text>
<text x="221.3" y="105.4">11</text>
<text x="239.5" y="102.9">1</text>
<text x="239.5" y="105.4">2</text>
<text x="239.5" y="107.9">3</text>
<text x="221.3" y="113">12</text>
<text x="239.5" y="110.5">4</text>
<text x="239.5" y="113">5</text>
<text x="221.3" y="115.6">13</text>
<text x="239.5" y="115.6">6</text>
<text x="239.5" y="118.1">7</text>
<text x="239.5" y="123.2">9</text>
<text x="230.9" y="127.7" transform="rotate(-90 230.9 127.7)">8</text>
<text x="10.4" y="135.9">C</text>
<text x="285.4" y="135.9">C</text>
<text x="10.4" y="185.9">D</text>
<text x="285.4" y="185.9">D</text>
<text x="35" y="199.9">1</text>
<text x="85" y="199.9">2</text>
<text x="135" y="199.9">3</text>
<text x="185" y="199.9">4</text>
<text x="235" y="199.9">5</text>
<text x="285" y="199.9">6</text>
</g>
<g font-size="1.8" fill="#008484">
<text x="214.4" y="16.9">VCC</text>
<text x="225.7" y="17.9">U_PVW_LED</text>
<text x="255.8" y="14.7">LED_PVW0</text>
<text x="258.8" y="17">LED</text>
<text x="270.7" y="16">R_PVW0</text>
<text x="227.4" y="20.2">74HC595</text>
<text x="255.8" y="23.5">LED_PVW1</text>
<text x="273.7" y="18.3">R</text>
<text x="224" y="27.6">SER</text>
<text x="231.8" y="28.6" transform="rotate(-90 231.8 28.6)">VCC</text>
<text x="235.6" y="27.6">QA</text>
<text x="258.8" y="25.9">LED</text>
<text x="270.7" y="24.9">R_PVW1</text>
<text x="273.7" y="27.2">R</text>
<text x="224" y="35.2">SRCLR</text>
<text x="224" y="32.6">SRCLK</text>
<text x="235.6" y="30.1">QB</text>
<text x="235.6" y="32.6">QC</text>
<text x="235.6" y="35.2">QD</text>
<text x="255.8" y="32.4">LED_PVW2</text>
<text x="258.8" y="34.7">LED</text>
<text x="270.7" y="33.8">R_PVW2</text>
<text x="27.7" y="41">VCC</text>
<text x="91.2" y="41">VCC</text>
<text x="148.4" y="41">VCC</text>
<text x="224" y="40.3">RCLK</text>
<text x="235.7" y="37.7">QE</text>
<text x="235.8" y="40.3">QF</text>
<text x="255.8" y="41.3">LED_PVW3</text>
<text x="273.7" y="36.1">R</text>
<text x="37.4" y="42.1">U_TRANS_BUTT</text>
<text x="40.7" y="44.4">74HC165</text>
<text x="65.9" y="45.5">R_CUT</text>
<text x="70" y="42.3" transform="rotate(-90 70 42.3)">VCC</text>
<text x="70.5" y="47.8">R</text>
<text x="75.9" y="45.5">SW_Push</text>
<text x="76.3" y="43.2">SW_CUT</text>
<text x="95.6" y="42.1">U_PVW_BUTT</text>
<text x="97.9" y="44.4">74HC165</text>
<text x="126.8" y="45.5">R_PVW0</text>
<text x="132.2" y="42.3" transform="rotate(-90 132.2 42.3)">VCC</text>
<text x="132.8" y="47.8">R</text>
<text x="137.8" y="43.2">SW_PVW0</text>
<text x="138.2" y="45.5">SW_Push</text>
<text x="152.8" y="42.1">U_PGM_BUTT</text>
<text x="155" y="44.4">74HC165</text>
<text x="183.8" y="45.5">R_PGM0</text>
<text x="189.3" y="42.3" transform="rotate(-90 189.3 42.3)">VCC</text>
<text x="189.9" y="47.8">R</text>
<text x="195" y="43.2">SW_PGM0</text>
<text x="195.3" y="45.5">SW_Push</text>
<text x="224" y="42.8">OE</text>
<text x="235.5" y="42.8">QG</text>
<text x="235.6" y="45.3">QH</text>
<text x="258.8" y="43.6">LED</text>
<text x="270.7" y="42.7">R_PVW3</text>
<text x="273.7" y="45">R</text>
<text x="90.2" y="51.6" transform="rotate(-90 90.2 51.6)">GND</text>
<text x="231.8" y="51.8" transform="rotate(-90 231.8 51.8)">GND</text>
<text x="235.2" y="50.4">QH'</text>
<text x="255.8" y="50.2">LED_PVW4</text>
<text x="258.8" y="52.5">LED</text>
<text x="270.7" y="51.6">R_PVW4</text>
<text x="273.7" y="53.9">R</text>
<text x="37.3" y="56.8">Q7</text>
<text x="37.3" y="54.2">Q7</text>
<text x="45.1" y="55.3" transform="rotate(-90 45.1 55.3)">VCC</text>
<text x="49.1" y="54.2">DS</text>
<text x="49.3" y="56.8">D0</text>
<text x="49.3" y="59.3">D1</text>
<text x="70" y="58.4" transform="rotate(-90 70 58.4)">VCC</text>
<text x="75.1" y="58.5">SW_TRANS</text>
<text x="94.5" y="56.8">Q7</text>
<text x="94.5" y="54.2">Q7</text>
<text x="102.2" y="55.3" transform="rotate(-90 102.2 55.3)">VCC</text>
<text x="106.2" y="54.2">DS</text>
<text x="106.5" y="56.8">D0</text>
<text x="106.5" y="59.3">D1</text>
<text x="132.2" y="58.4" transform="rotate(-90 132.2 58.4)">VCC</text>
<text x="137.8" y="58.5">SW_PVW1</text>
<text x="151.6" y="56.8">Q7</text>
<text x="151.6" y="54.2">Q7</text>
<text x="159.4" y="55.3" transform="rotate(-90 159.4 55.3)">VCC</text>
<text x="163.4" y="54.2">DS</text>
<text x="163.6" y="56.8">D0</text>
<text x="163.6" y="59.3">D1</text>
<text x="189.3" y="58.4" transform="rotate(-90 189.3 58.4)">VCC</text>
<text x="195" y="58.5">SW_PGM1</text>
<text x="255.8" y="59.1">LED_PVW5</text>
<text x="49.3" y="61.8">D2</text>
<text x="49.3" y="64.4">D3</text>
<text x="63.6" y="60.7">R_TRANS</text>
<text x="70.5" y="63">R</text>
<text x="75.9" y="60.8">SW_Push</text>
<text x="106.5" y="61.8">D2</text>
<text x="106.5" y="64.4">D3</text>
<text x="126.8" y="60.7">R_PVW1</text>
<text x="132.8" y="63">R</text>
<text x="138.2" y="60.8">SW_Push</text>
<text x="163.6" y="61.8">D2</text>
<text x="163.6" y="64.4">D3</text>
<text x="183.8" y="60.7">R_PGM1</text>
<text x="189.9" y="63">R</text>
<text x="195.3" y="60.8">SW_Push</text>
<text x="214.1" y="61.2">GND</text>
<text x="258.8" y="61.4">LED</text>
<text x="270.7" y="60.4">R_PVW5</text>
<text x="273.7" y="62.8">R</text>
<text x="49.3" y="66.9">D4</text>
<text x="49.3" y="69.5">D5</text>
<text x="90.2" y="66.8" transform="rotate(-90 90.2 66.8)">GND</text>
<text x="106.5" y="66.9">D4</text>
<text x="106.5" y="69.5">D5</text>
<text x="163.6" y="66.9">D4</text>
<text x="163.6" y="69.5">D5</text>
<text x="255.8" y="68">LED_PVW6</text>
<text x="258.8" y="70.3">LED</text>
<text x="270.7" y="69.3">R_PVW6</text>
<text x="273.7" y="71.6">R</text>
<text x="49.3" y="72">D6</text>
<text x="49.3" y="74.5">D7</text>
<text x="106.5" y="72">D6</text>
<text x="106.5" y="74.5">D7</text>
<text x="126.8" y="77.2">R_PVW2</text>
<text x="132.2" y="74.1" transform="rotate(-90 132.2 74.1)">VCC</text>
<text x="137.8" y="75">SW_PVW2</text>
<text x="138.2" y="77.3">SW_Push</text>
<text x="163.6" y="72">D6</text>
<text x="163.6" y="74.5">D7</text>
<text x="183.8" y="77.2">R_PGM2</text>
<text x="189.3" y="74.1" transform="rotate(-90 189.3 74.1)">VCC</text>
<text x="195" y="75">SW_PGM2</text>
<text x="195.3" y="77.3">SW_Push</text>
<text x="255.8" y="76.9">LED_PVW7</text>
<text x="49.3" y="79.6">PL</text>
<text x="106.5" y="79.6">PL</text>
<text x="132.8" y="79.5">R</text>
<text x="163.6" y="79.6">PL</text>
<text x="189.9" y="79.5">R</text>
<text x="258.8" y="79.2">LED</text>
<text x="270.7" y="78.2">R_PVW7</text>
<text x="273.7" y="80.5">R</text>
<text x="45.1" y="88.6" transform="rotate(-90 45.1 88.6)">GND</text>
<text x="49.1" y="87.2">CE</text>
<text x="49.1" y="84.7">CP</text>
<text x="102.2" y="88.6" transform="rotate(-90 102.2 88.6)">GND</text>
<text x="106.2" y="87.2">CE</text>
<text x="106.2" y="84.7">CP</text>
<text x="159.4" y="88.6" transform="rotate(-90 159.4 88.6)">GND</text>
<text x="163.4" y="87.2">CE</text>
<text x="163.4" y="84.7">CP</text>
<text x="255.8" y="88.3">LED_PGM0</text>
<text x="270.7" y="89.7">R_PGM0</text>
<text x="126.8" y="92.5">R_PVW3</text>
<text x="132.2" y="90.1" transform="rotate(-90 132.2 90.1)">VCC</text>
<text x="132.8" y="94.8">R</text>
<text x="137.8" y="90.2">SW_PVW3</text>
<text x="138.2" y="92.5">SW_Push</text>
<text x="183.8" y="92.5">R_PGM3</text>
<text x="189.3" y="90.1" transform="rotate(-90 189.3 90.1)">VCC</text>
<text x="189.9" y="94.8">R</text>
<text x="195" y="90.2">SW_PGM3</text>
<text x="195.3" y="92.5">SW_Push</text>
<text x="214.4" y="90.5">VCC</text>
<text x="225.7" y="91.6">U_PGM_LED</text>
<text x="227.4" y="93.9">74HC595</text>
<text x="258.8" y="90.6">LED</text>
<text x="273.7" y="92">R</text>
<text x="280.1" y="90.4">GND</text>
<text x="42.6" y="99.3">GND</text>
<text x="99.8" y="99.3">GND</text>
<text x="156.9" y="99.3">GND</text>
<text x="224" y="101.2">SER</text>
<text x="235.6" y="101.2">QA</text>
<text x="255.8" y="97.2">LED_PGM1</text>
<text x="258.8" y="99.5">LED</text>
<text x="270.7" y="98.5">R_PGM1</text>
<text x="273.7" y="100.9">R</text>
<text x="126.8" y="107.7">R_PVW4</text>
<text x="132.2" y="104.6" transform="rotate(-90 132.2 104.6)">VCC</text>
<text x="137.8" y="105.5">SW_PVW4</text>
<text x="138.2" y="107.8">SW_Push</text>
<text x="183.8" y="107.7">R_PGM4</text>
<text x="189.3" y="104.6" transform="rotate(-90 189.3 104.6)">VCC</text>
<text x="195" y="105.5">SW_PGM4</text>
<text x="195.3" y="107.8">SW_Push</text>
<text x="224" y="106.3">SRCLK</text>
<text x="231.8" y="102.3" transform="rotate(-90 231.8 102.3)">VCC</text>
<text x="235.6" y="103.8">QB</text>
<text x="235.6" y="106.3">QC</text>
<text x="255.8" y="106.1">LED_PGM2</text>
<text x="270.7" y="107.4">R_PGM2</text>
<text x="132.8" y="110">R</text>
<text x="189.9" y="110">R</text>
<text x="224" y="108.8">SRCLR</text>
<text x="224" y="113.9">RCLK</text>
<text x="235.6" y="108.8">QD</text>
<text x="235.7" y="111.4">QE</text>
<text x="235.8" y="113.9">QF</text>
<text x="258.8" y="108.4">LED</text>
<text x="273.7" y="109.7">R</text>
<text x="224" y="116.5">OE</text>
<text x="235.5" y="116.5">QG</text>
<text x="235.6" y="119">QH</text>
<text x="255.8" y="115">LED_PGM3</text>
<text x="258.8" y="117.3">LED</text>
<text x="270.7" y="116.3">R_PGM3</text>
<text x="273.7" y="118.6">R</text>
<text x="126.8" y="123">R_PVW5</text>
<text x="132.2" y="120.6" transform="rotate(-90 132.2 120.6)">VCC</text>
<text x="132.8" y="125.3">R</text>
<text x="137.8" y="120.7">SW_PVW5</text>
<text x="138.2" y="123">SW_Push</text>
<text x="183.8" y="123">R_PGM5</text>
<text x="189.3" y="120.6" transform="rotate(-90 189.3 120.6)">VCC</text>
<text x="189.9" y="125.3">R</text>
<text x="195" y="120.7">SW_PGM5</text>
<text x="195.3" y="123">SW_Push</text>
<text x="231.8" y="125.5" transform="rotate(-90 231.8 125.5)">GND</text>
<text x="235.2" y="124.1">QH'</text>
<text x="255.8" y="123.9">LED_PGM4</text>
<text x="270.7" y="125.2">R_PGM4</text>
<text x="258.8" y="126.2">LED</text>
<text x="273.7" y="127.5">R</text>
<text x="132.2" y="136.3" transform="rotate(-90 132.2 136.3)">VCC</text>
<text x="137.8" y="137.2">SW_PVW6</text>
<text x="189.3" y="136.3" transform="rotate(-90 189.3 136.3)">VCC</text>
<text x="195" y="137.2">SW_PGM6</text>
<text x="214.1" y="134.9">GND</text>
<text x="255.8" y="132.8">LED_PGM5</text>
<text x="258.8" y="135.1">LED</text>
<text x="270.7" y="134.1">R_PGM5</text>
<text x="273.7" y="136.4">R</text>
<text x="126.8" y="139.5">R_PVW6</text>
<text x="132.8" y="141.8">R</text>
<text x="138.2" y="139.5">SW_Push</text>
<text x="183.8" y="139.5">R_PGM6</text>
<text x="189.9" y="141.8">R</text>
<text x="195.3" y="139.5">SW_Push</text>
<text x="255.8" y="141.7">LED_PGM6</text>
<text x="258.8" y="144">LED</text>
<text x="270.7" y="143">R_PGM6</text>
<text x="273.7" y="145.3">R</text>
<text x="126.8" y="154.7">R_PVW7</text>
<text x="132.2" y="152.3" transform="rotate(-90 132.2 152.3)">VCC</text>
<text x="137.8" y="152.4">SW_PVW7</text>
<text x="138.2" y="154.8">SW_Push</text>
<text x="183.8" y="154.7">R_PGM7</text>
<text x="189.3" y="152.3" transform="rotate(-90 189.3 152.3)">VCC</text>
<text x="195" y="152.4">SW_PGM7</text>
<text x="195.3" y="154.8">SW_Push</text>
<text x="255.8" y="150.5">LED_PGM7</text>
<text x="258.8" y="152.9">LED</text>
<text x="270.7" y="151.9">R_PGM7</text>
<text x="273.7" y="154.2">R</text>
<text x="132.8" y="157">R</text>
<text x="189.9" y="157">R</text>
<text x="146.8" y="165.3">GND</text>
<text x="203.9" y="165.3">GND</text>
<text x="280.1" y="164.1">GND</text>
</g>
<g font-size="1.8" fill="#848400">
<text x="21.4" y="23.7">clk</text>
<text x="20" y="27.6">D_in</text>
<text x="18.9" y="31.4">D_out</text>
<text x="19.7" y="35.2">latch</text>
<text x="14.2" y="39">shift-nLoad</text>
</g>
</svg>
